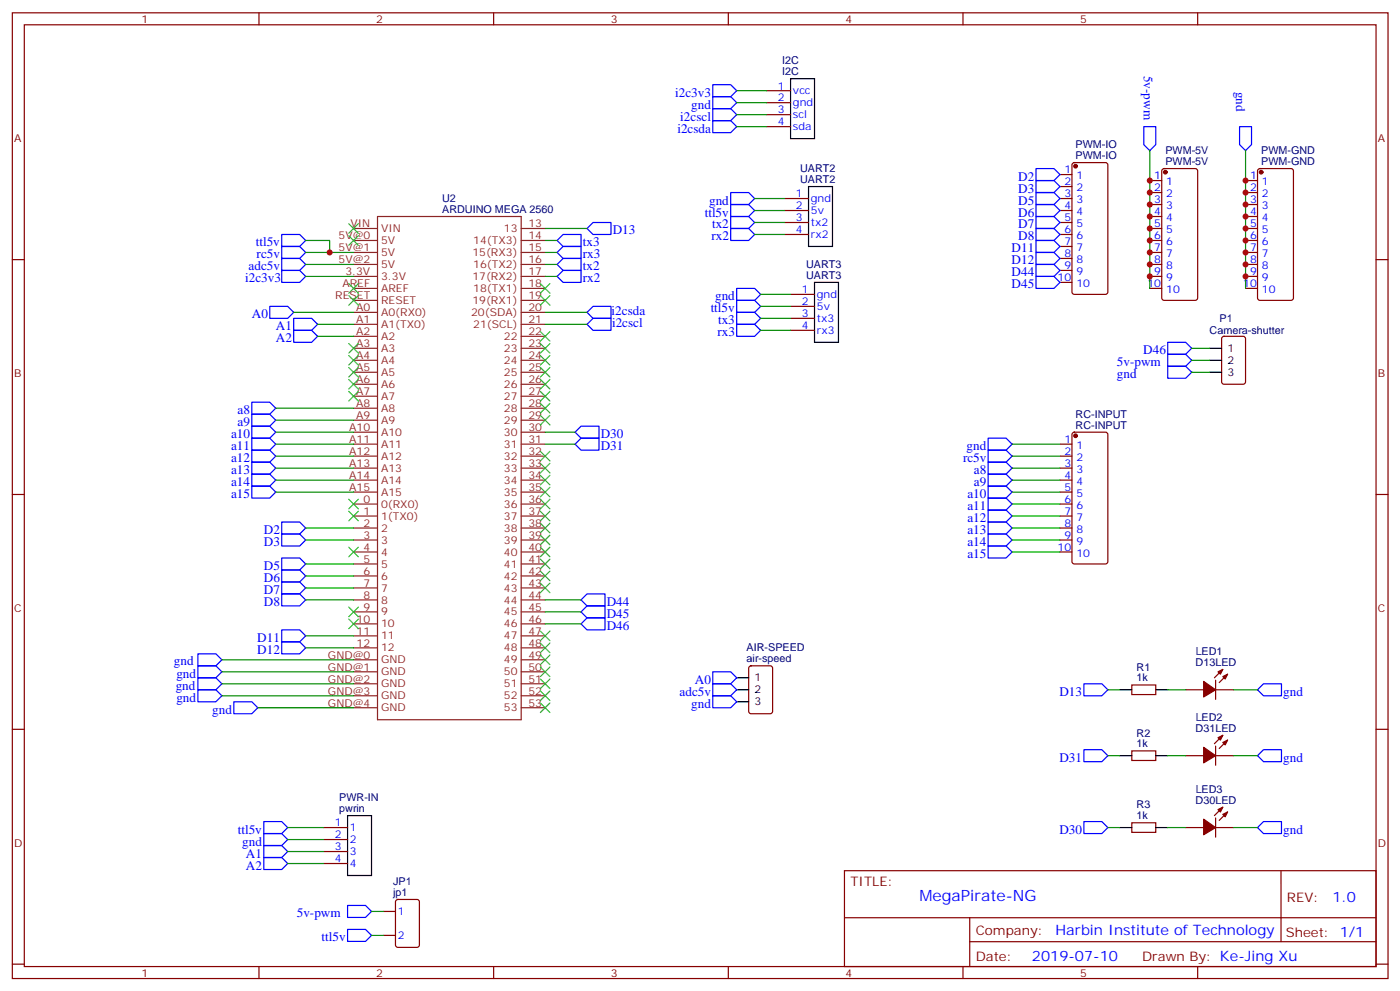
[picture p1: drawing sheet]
<svg xmlns="http://www.w3.org/2000/svg" width="413mm" height="292mm" viewBox="0 0 413 292" stroke-linecap="round" stroke-linejoin="round" font-family="sans-serif">
<g fill="none" stroke="#870000" stroke-width=".35">
<path d="M3.6 3.8h405.4v284.3h-405.4zM7.2 7.3h398.2v277.3h-398.2zM76.3 3.8v3.5M145.5 3.8v3.5M214.6 3.8v3.5M283.7 3.8v3.5M352.9 3.8v3.5M225.9 26.7h7M225.9 30.2h7M225.9 33.8h7M225.9 37.3h7M231.2 58.5h7"/>
<path d="M312.3 58.5h3.5M312.3 51.4h3.5M312.3 54.9h3.5M316.1 48.1l.4-.2h9.2l.7 .4v37.7l-.4 .6-9.5 .1-.6-.5-.1-37.6zM338.8 53.2h3.5M338.8 56.7h3.5M342.5 49.8l.5-.2h9.2l.6 .5 .1 37.6-.5 .7h-9.4l-.6-.4-.1-37.7zM367 53.2h3.5M367 56.7h3.5M370.8 49.8l.4-.2h9.2l.7 .5v37.6l-.5 .7h-9.4l-.6-.4-.1-37.7zM3.6 76.4h3.6M231.2 62h7"/>
<path d="M231.2 65.5h7M231.2 69h7M312.3 62h3.5M312.3 65.5h3.5M312.3 69h3.5M312.3 72.6h3.5M312.3 76.1h3.5M312.3 79.6h3.5M338.8 60.2h3.5M338.8 63.7h3.5M338.8 67.3h3.5M338.8 70.8h3.5"/>
<path d="M338.8 74.3h3.5M338.8 77.9h3.5M367 60.2h3.5M367 63.7h3.5M367 67.3h3.5M367 70.8h3.5M367 74.3h3.5M367 77.9h3.5M405.4 76.4h3.6M232.9 86.7h7.1M232.9 90.2h7.1M232.9 93.7h7.1"/>
<path d="M232.9 97.3h7.1M312.3 83.1h3.5M338.8 81.4h3.5M338.8 84.9h3.5M360.2 99.2l.4-.2h5.7l.6 .5 .1 12.9-.5 .7h-5.9l-.6-.4-.1-13zM367 81.4h3.5M367 84.9h3.5M312.3 130.8h3.5M312.3 134.3h3.5M312.3 137.8h3.5M316.1 127.5l.4-.3h9.2l.7 .5v37.6l-.4 .7-9.5 .1-.6-.5-.1-37.6zM3.6 145.6h3.6"/>
<path d="M312.3 141.4h3.5M312.3 144.9h3.5M312.3 148.4h3.5M312.3 151.9h3.5M312.3 155.5h3.5M312.3 159h3.5M405.4 145.6h3.6M312.3 162.5h3.5M220.8 196.2l.5-.2h5.6l.7 .5v12.9l-.4 .7h-5.9l-.7-.4v-13zM360.3 197.1l-2.5 2.5M361.7 198.5l-2.5 2.5M3.6 214.7h3.6"/>
<path d="M333.5 201.7h7v2.8h-7zM349.4 203.1h5.2M358.2 200.3v5.6M358.2 219.7v5.6M358.2 203.1h5.3M360.3 216.5l-2.5 2.5M361.7 217.9l-2.5 2.5M405.4 214.7h3.6M333.5 221.1h7v2.8h-7zM349.4 222.5h5.2M358.2 222.5h5.3M360.3 237.7l-2.5 2.4"/>
<path d="M361.7 239.1l-2.5 2.4M95.4 243.7h7M95.4 247.2h7M95.4 250.7h7M95.4 254.2h7M248.8 256.4h156.6v28.2h-156.6zM333.5 242.3h7v2.8h-7zM349.4 243.7h5.2M358.2 240.8v5.7M358.2 243.7h5.3M377.4 256.4v20.9M113 268.4h3.5"/>
<path d="M113 275.4h3.5M116.8 265l.4-.2h5.7l.6 .5 .1 12.9-.5 .7h-5.9l-.6-.4-.1-13zM248.8 270.2h156.5M285.7 277.3h119.6M285.7 270.2v14.1M3.6 283.9h3.6M76.3 284.6v3.5M145.5 284.6v3.5M214.6 284.6v3.5M283.7 284.6v3.5M352.9 284.6v3.5M405.4 283.9h3.6"/>
</g>
<g fill="none" stroke="#000" stroke-width=".35">
<path d="M232.9 23.2h7.1v17.6h-7.1zM238.2 54.9h7.1v17.7h-7.1zM240 83.1h7.1v17.7h-7.1zM356.4 109.6h3.5M356.4 102.6h3.5M356.4 106.1h3.5M217.1 199.6h3.5M217.1 203.1h3.5M217.1 206.6h3.5M330 203.1h3.5M340.5 203.1h3.6M330 222.5h3.5"/>
<path d="M340.5 222.5h3.6M102.4 240.1h7.1v17.7h-7.1zM330 243.7h3.5M340.5 243.7h3.6"/>
</g>
<g fill="none" stroke="#8c2424" stroke-width=".35">
<path d="M104.2 70.8h7M104.2 74.3h7M104.2 77.9h7M104.2 67.3h7M111.2 63.7h42.4v148.2h-42.4zM153.6 70.8h7M153.6 74.3h7M153.6 77.9h7M153.6 67.3h7M104.2 88.4h7M104.2 92h7M104.2 95.5h7"/>
<path d="M104.2 99h7M104.2 81.4h7M104.2 84.9h7M153.6 88.4h7M153.6 92h7M153.6 95.5h7M153.6 99h7M153.6 81.4h7M153.6 84.9h7M104.2 102.6h7M104.2 106.1h7M104.2 109.6h7"/>
<path d="M104.2 113.1h7M104.2 116.7h7M153.6 102.6h7M153.6 106.1h7M153.6 109.6h7M153.6 113.1h7M153.6 116.7h7M104.2 120.2h7M104.2 123.7h7M104.2 127.2h7M104.2 130.8h7M104.2 134.3h7"/>
<path d="M104.2 137.8h7M153.6 120.2h7M153.6 123.7h7M153.6 127.2h7M153.6 130.8h7M153.6 134.3h7M153.6 137.8h7M104.2 141.4h7M104.2 144.9h7M104.2 151.9h7M104.2 155.5h7M104.2 159h7"/>
<path d="M104.2 148.4h7M153.6 141.4h7M153.6 144.9h7M153.6 151.9h7M153.6 155.5h7M153.6 159h7M153.6 148.4h7M104.2 162.5h7M104.2 166.1h7M104.2 169.6h7M104.2 173.1h7M104.2 176.6h7"/>
<path d="M153.6 162.5h7M153.6 166.1h7M153.6 169.6h7M153.6 173.1h7M153.6 176.6h7M104.2 180.2h7M104.2 183.7h7M104.2 187.2h7M104.2 190.7h7M104.2 194.3h7M104.2 197.8h7M153.6 180.2h7"/>
<path d="M153.6 183.7h7M153.6 187.2h7M153.6 190.7h7M153.6 194.3h7M153.6 197.8h7M104.2 208.4h7M104.2 201.3h7M104.2 204.9h7M153.6 208.4h7M153.6 201.3h7M153.6 204.9h7"/>
</g>
<g fill="#870000" stroke="#870000" stroke-width=".35">
<path d="M360.3 199.2l1.4-.7-.7 1.4z"/>
<path d="M358.9 197.8l1.4-.7-.7 1.4z"/>
<path d="M354.6 200.6l3.6 2.5-3.6 2.1z"/>
<path d="M360.3 218.6l1.4-.7-.7 1.4z"/>
<path d="M358.9 217.2l1.4-.7-.7 1.4z"/>
<path d="M354.6 220l3.6 2.5-3.6 2.1z"/>
<path d="M360.3 239.8l1.4-.7-.7 1.4z"/>
<path d="M358.9 238.4l1.4-.7-.7 1.4z"/>
<path d="M354.6 241.2l3.6 2.5-3.6 2.1z"/>
<circle cx="316.9" cy="48.9" r=".53"/>
<circle cx="343.4" cy="50.7" r=".53"/>
<circle cx="371.6" cy="50.7" r=".53"/>
<circle cx="316.9" cy="128.3" r=".53"/>
</g>
<g fill="none" stroke="#00f" stroke-width=".35">
<path d="M210 35.5h5.3l1.8 1.8-1.8 1.8h-5.3zM210 32h5.3l1.8 1.8-1.8 1.7h-5.3zM210 28.5h5.3l1.8 1.7-1.8 1.8h-5.3zM210 24.9h5.3l1.8 1.8-1.8 1.8h-5.3zM337 37.3h3.5v5.3l-1.7 1.7-1.8-1.7zM365.2 37.3h3.6v5.3l-1.8 1.7-1.8-1.7zM215.3 56.7h5.3l1.8 1.8-1.8 1.7h-5.3zM305.3 49.6h5.3l1.7 1.8-1.7 1.8h-5.3zM305.3 53.2h5.3l1.7 1.7-1.7 1.8h-5.3zM305.3 56.7h5.3l1.7 1.8-1.7 1.7h-5.3zM83 79.6h5.3l1.8 1.8-1.8 1.7h-5.3zM83 69h5.3l1.8 1.8-1.8 1.8h-5.3z"/>
<path d="M83 72.6h5.3l1.8 1.7-1.8 1.8h-5.3zM83 76.1h5.3l1.8 1.8-1.8 1.7h-5.3zM165.9 76.1h5.3v3.5h-5.3l-1.8-1.7zM165.9 79.6h5.3v3.5h-5.3l-1.8-1.7zM165.9 72.6h5.3v3.5h-5.3l-1.8-1.8zM165.9 69h5.3v3.6h-5.3l-1.8-1.8zM174.7 65.5h5.3v3.5h-5.3l-1.7-1.7zM215.3 60.2h5.3l1.8 1.8-1.8 1.7h-5.3zM215.3 63.7h5.3l1.8 1.8-1.8 1.8h-5.3zM215.3 67.3h5.3l1.8 1.7-1.8 1.8h-5.3zM305.3 67.3h5.3l1.7 1.7-1.7 1.8h-5.3zM305.3 63.7h5.3l1.7 1.8-1.7 1.8h-5.3z"/>
<path d="M305.3 60.2h5.3l1.7 1.8-1.7 1.7h-5.3zM305.3 77.9h5.3l1.7 1.7-1.7 1.8h-5.3zM305.3 74.3h5.3l1.7 1.8-1.7 1.8h-5.3zM305.3 70.8h5.3l1.7 1.8-1.7 1.7h-5.3zM79.5 90.2h5.3l1.7 1.8-1.7 1.7h-5.3zM86.5 97.3h5.3l1.8 1.7-1.8 1.8h-5.3zM86.5 93.7h5.3l1.8 1.8-1.8 1.8h-5.3zM173 92l1.7-1.8h5.3v3.5h-5.3zM173 95.5l1.7-1.8h5.3v3.6h-5.3zM217.1 95.5h5.3l1.7 1.8-1.7 1.7h-5.3zM217.1 92h5.3l1.7 1.7-1.7 1.8h-5.3zM217.1 88.4h5.3l1.7 1.8-1.7 1.8h-5.3z"/>
<path d="M217.1 84.9h5.3l1.7 1.8-1.7 1.7h-5.3zM305.3 81.4h5.3l1.7 1.7-1.7 1.8h-5.3zM74.2 118.4h5.3l1.7 1.8-1.7 1.8h-5.3zM344.1 100.8h5.3l1.7 1.8-1.7 1.7h-5.3zM344.1 104.3h5.3l1.7 1.8-1.7 1.7h-5.3zM344.1 107.8h5.3l1.7 1.8-1.7 1.8h-5.3zM74.2 122h5.3l1.7 1.7-1.7 1.8h-5.3zM74.2 125.5h5.3l1.7 1.7-1.7 1.8h-5.3zM74.2 129h5.3l1.7 1.8-1.7 1.7h-5.3zM74.2 132.5h5.3l1.7 1.8-1.7 1.8h-5.3zM74.2 136.1h5.3l1.7 1.7-1.7 1.8h-5.3zM74.2 139.6h5.3l1.7 1.8-1.7 1.7h-5.3z"/>
<path d="M171.2 125.5h5.3v3.5h-5.3l-1.8-1.8zM171.2 129h5.3v3.5h-5.3l-1.8-1.7zM291.1 129h5.3l1.8 1.8-1.8 1.7h-5.3zM291.1 132.5h5.3l1.8 1.8-1.8 1.8h-5.3zM291.1 139.6h5.3l1.8 1.8-1.8 1.7h-5.3zM291.1 136.1h5.3l1.8 1.7-1.8 1.8h-5.3zM74.2 143.1h5.3l1.7 1.8-1.7 1.7h-5.3zM83 157.2h5.3l1.8 1.8-1.8 1.8h-5.3zM83 153.7h5.3l1.8 1.8-1.8 1.7h-5.3zM291.1 157.2h5.3l1.8 1.8-1.8 1.8h-5.3zM291.1 153.7h5.3l1.8 1.8-1.8 1.7h-5.3zM291.1 150.2h5.3l1.8 1.7-1.8 1.8h-5.3z"/>
<path d="M291.1 146.6h5.3l1.8 1.8-1.8 1.8h-5.3zM291.1 143.1h5.3l1.8 1.8-1.8 1.7h-5.3zM83 167.8h5.3l1.8 1.8-1.8 1.7h-5.3zM83 171.3h5.3l1.8 1.8-1.8 1.8h-5.3zM83 174.9h5.3l1.8 1.7-1.8 1.8h-5.3zM83 164.3h5.3l1.8 1.8-1.8 1.7h-5.3zM171.2 176.6l1.8-1.7h5.3v3.5h-5.3zM173 178.4h5.3v3.5h-5.3l-1.8-1.7zM291.1 160.8h5.3l1.8 1.7-1.8 1.8h-5.3zM58.3 192.5h5.3l1.8 1.8-1.8 1.7h-5.3zM58.3 196h5.3l1.8 1.8-1.8 1.8h-5.3zM58.3 199.6h5.3l1.8 1.7-1.8 1.8h-5.3z"/>
<path d="M83 185.5h5.3l1.8 1.7-1.8 1.8h-5.3zM83 189h5.3l1.8 1.7-1.8 1.8h-5.3zM173 181.9h5.3v3.6h-5.3l-1.8-1.8zM210 197.8h5.3l1.8 1.8-1.8 1.7h-5.3zM58.3 203.1h5.3l1.8 1.8-1.8 1.7h-5.3zM68.9 206.6h5.3l1.8 1.8-1.8 1.7h-5.3zM210 201.3h5.3l1.8 1.8-1.8 1.8h-5.3zM210 204.9h5.3l1.8 1.7-1.8 1.8h-5.3zM319.4 201.3h5.3l1.7 1.8-1.7 1.8h-5.3zM372.3 201.3h5.3v3.6h-5.3l-1.8-1.8zM319.4 220.7h5.3l1.7 1.8-1.7 1.8h-5.3zM372.3 220.7h5.3v3.6h-5.3l-1.8-1.8z"/>
<path d="M77.7 241.9h5.3l1.8 1.8-1.8 1.7h-5.3zM77.7 245.4h5.3l1.8 1.8-1.8 1.8h-5.3zM77.7 249h5.3l1.8 1.7-1.8 1.8h-5.3zM77.7 252.5h5.3l1.8 1.7-1.8 1.8h-5.3zM319.4 241.9h5.3l1.7 1.8-1.7 1.7h-5.3zM370.5 243.7l1.8-1.8h5.3v3.5h-5.3zM102.4 266.6h5.3l1.8 1.8-1.8 1.7h-5.3zM102.4 273.6h5.3l1.8 1.8-1.8 1.8h-5.3z"/>
</g>
<g fill="none" stroke="#008700" stroke-width=".35">
<path d="M217.1 26.7h8.8M217.1 30.2h8.8M217.1 33.8h8.8M217.1 37.3h8.8M222.4 58.5h8.8M338.8 44.3v40.6M367 44.3v40.6M90.1 70.8h7v3.5h7.1M90.1 77.9h14.1M90.1 74.3h7M160.6 77.9h3.5M160.6 74.3h3.5"/>
<path d="M160.6 70.8h3.5M160.6 67.3h12.4M222.4 69h8.8M222.4 65.5h8.8M222.4 62h8.8M86.5 92h17.7M90.1 81.4h14.1M93.6 95.5h10.6M93.6 99h10.6M160.6 81.4h3.5M160.6 92h12.4M160.6 95.5h12.4"/>
<path d="M224.1 86.7h8.8M224.1 93.7h8.8M224.1 97.3h8.8M224.1 90.2h8.8M351.1 109.6h5.3M351.1 106.1h5.3M351.1 102.6h5.3M81.2 130.8h23M81.2 127.2h23M81.2 137.8h23M81.2 134.3h23M81.2 123.7h23"/>
<path d="M81.2 120.2h23M160.6 130.8h8.8M160.6 127.2h8.8M298.2 130.8h14.1M298.2 137.8h14.1M298.2 134.3h14.1M81.2 144.9h23M81.2 141.4h23M90.1 155.5h14.1M90.1 159h14.1M298.2 155.5h14.1M298.2 159h14.1"/>
<path d="M298.2 144.9h14.1M298.2 141.4h14.1M298.2 148.4h14.1M298.2 151.9h14.1M90.1 166.1h14.1M90.1 176.6h14.1M90.1 173.1h14.1M90.1 169.6h14.1M160.6 176.6h10.6M298.2 162.5h14.1M65.4 194.3h38.8M65.4 197.8h38.8"/>
<path d="M90.1 190.7h14.1M90.1 187.2h14.1M160.6 180.2h10.6M160.6 183.7h10.6M65.4 201.3h38.8M65.4 204.9h38.8M76 208.4h28.2M326.4 203.1h3.6M344.1 203.1h5.3M363.5 203.1h7M326.4 222.5h3.6M344.1 222.5h5.3"/>
<path d="M363.5 222.5h7M84.8 243.7h10.6M84.8 254.2h10.6M84.8 250.7h10.6M84.8 247.2h10.6M326.4 243.7h3.6M344.1 243.7h5.3M363.5 243.7h7M109.5 268.4h3.5M109.5 275.4h3.5"/>
</g>
<g fill="#c00">
<circle cx="367" cy="53.2" r=".88"/>
<circle cx="367" cy="56.7" r=".88"/>
<circle cx="367" cy="60.2" r=".88"/>
<circle cx="367" cy="63.7" r=".88"/>
<circle cx="367" cy="67.3" r=".88"/>
<circle cx="367" cy="70.8" r=".88"/>
<circle cx="367" cy="74.3" r=".88"/>
<circle cx="367" cy="77.9" r=".88"/>
<circle cx="367" cy="81.4" r=".88"/>
<circle cx="338.8" cy="53.2" r=".88"/>
<circle cx="338.8" cy="56.7" r=".88"/>
<circle cx="338.8" cy="60.2" r=".88"/>
<circle cx="338.8" cy="63.7" r=".88"/>
<circle cx="338.8" cy="67.3" r=".88"/>
<circle cx="338.8" cy="70.8" r=".88"/>
<circle cx="338.8" cy="74.3" r=".88"/>
<circle cx="338.8" cy="77.9" r=".88"/>
<circle cx="338.8" cy="81.4" r=".88"/>
<circle cx="97.1" cy="74.3" r=".88"/>
</g>
<g fill="none" stroke="#3c3" stroke-width=".35">
<path d="M102.8 65.9l2.8 2.8M102.8 69.4l2.8 2.8M105.6 65.9l-2.8 2.8M105.6 69.4l-2.8 2.8M102.8 83.5l2.8 2.8M102.8 87l2.8 2.9M105.6 83.5l-2.8 2.8M105.6 87l-2.8 2.9M159.2 83.5l2.8 2.8M159.2 87l2.8 2.9M159.2 97.6l2.8 2.8M162 83.5l-2.8 2.8"/>
<path d="M162 87l-2.8 2.9M162 97.6l-2.8 2.8M102.8 101.1l2.8 2.9M102.8 104.7l2.8 2.8M102.8 108.2l2.8 2.8M102.8 111.7l2.8 2.8M102.8 115.3l2.8 2.8M105.6 101.1l-2.8 2.9M105.6 104.7l-2.8 2.8M105.6 108.2l-2.8 2.8M105.6 111.7l-2.8 2.8M105.6 115.3l-2.8 2.8"/>
<path d="M159.2 101.1l2.8 2.9M159.2 104.7l2.8 2.8M159.2 108.2l2.8 2.8M159.2 111.7l2.8 2.8M159.2 115.3l2.8 2.8M159.2 118.8l2.8 2.8M162 101.1l-2.8 2.9M162 104.7l-2.8 2.8M162 108.2l-2.8 2.8M162 111.7l-2.8 2.8M162 115.3l-2.8 2.8M162 118.8l-2.8 2.8"/>
<path d="M159.2 122.3l2.8 2.8M159.2 132.9l2.8 2.8M159.2 136.4l2.8 2.8M159.2 139.9l2.8 2.9M162 122.3l-2.8 2.8M162 132.9l-2.8 2.8M162 136.4l-2.8 2.8M162 139.9l-2.8 2.9M102.8 147l2.8 2.8M102.8 150.5l2.8 2.9M105.6 147l-2.8 2.8M105.6 150.5l-2.8 2.9"/>
<path d="M159.2 143.5l2.8 2.8M159.2 147l2.8 2.8M159.2 150.5l2.8 2.9M159.2 154.1l2.8 2.8M159.2 157.6l2.8 2.8M162 143.5l-2.8 2.8M162 147l-2.8 2.8M162 150.5l-2.8 2.9M162 154.1l-2.8 2.8M162 157.6l-2.8 2.8M102.8 161.1l2.8 2.8M102.8 178.8l2.8 2.8"/>
<path d="M105.6 161.1l-2.8 2.8M105.6 178.8l-2.8 2.8M159.2 161.1l2.8 2.8M159.2 164.6l2.8 2.9M159.2 168.2l2.8 2.8M159.2 171.7l2.8 2.8M162 161.1l-2.8 2.8M162 164.6l-2.8 2.9M162 168.2l-2.8 2.8M162 171.7l-2.8 2.8M102.8 182.3l2.8 2.8M105.6 182.3l-2.8 2.8"/>
<path d="M159.2 185.8l2.8 2.8M159.2 189.3l2.8 2.9M159.2 192.9l2.8 2.8M159.2 196.4l2.8 2.8M159.2 199.9l2.8 2.8M162 185.8l-2.8 2.8M162 189.3l-2.8 2.9M162 192.9l-2.8 2.8M162 196.4l-2.8 2.8M162 199.9l-2.8 2.8M159.2 203.4l2.8 2.9M159.2 207l2.8 2.8"/>
<path d="M162 203.4l-2.8 2.9M162 207l-2.8 2.8"/>
</g>
<text font-size="4.6" fill="#00f" x="270.9" y="265.4">MegaPirate-NG</text>
<g font-size="4.2" fill="#00f">
<text x="392.6" y="265.6">1.0</text>
<text x="311" y="275.2">Harbin Institute of Technology</text>
<text x="304.1" y="283">2019-07-10</text>
</g>
<g font-size="3.9" fill="#00f">
<text x="337" y="22.3" transform="rotate(90 337 22.3)">5v-pwm</text>
<text x="198.9" y="28.5">i2c3v3</text>
<text x="364.2" y="27" transform="rotate(90 364.2 27)">gnd</text>
<text x="200.4" y="35.5">i2cscl</text>
<text x="203.7" y="32">gnd</text>
<text x="199.6" y="39.1">i2csda</text>
<text x="300" y="53.2">D2</text>
<text x="300" y="56.7">D3</text>
<text x="207.6" y="63.7">ttl5v</text>
<text x="209" y="60.2">gnd</text>
<text x="300" y="60.2">D5</text>
<text x="300" y="63.7">D6</text>
<text x="180.6" y="69">D13</text>
<text x="209.6" y="70.8">rx2</text>
<text x="209.8" y="67.3">tx2</text>
<text x="300" y="70.8">D8</text>
<text x="300" y="67.3">D7</text>
<text x="75.3" y="72.6">ttl5v</text>
<text x="75.6" y="76.1">rc5v</text>
<text x="171.7" y="76.1">rx3</text>
<text x="171.7" y="72.6">tx3</text>
<text x="298.1" y="77.9">D12</text>
<text x="298.1" y="74.3">D11</text>
<text x="72.2" y="83.1">i2c3v3</text>
<text x="73.2" y="79.6">adc5v</text>
<text x="171.7" y="79.6">tx2</text>
<text x="171.7" y="83.1">rx2</text>
<text x="298.1" y="81.4">D44</text>
<text x="210.7" y="88.4">gnd</text>
<text x="298.1" y="84.9">D45</text>
<text x="74.2" y="93.7">A0</text>
<text x="180.2" y="92.7">i2csda</text>
<text x="209.4" y="92">ttl5v</text>
<text x="211.6" y="95.5">tx3</text>
<text x="81.3" y="100.8">A2</text>
<text x="81.3" y="97.3">A1</text>
<text x="180.3" y="96.3">i2cscl</text>
<text x="211.4" y="99">rx3</text>
<text x="329.1" y="107.8">5v-pwm</text>
<text x="336.9" y="104.3">D46</text>
<text x="329.1" y="111.4">gnd</text>
<text x="70" y="122">a8</text>
<text x="70" y="125.5">a9</text>
<text x="68.1" y="129">a10</text>
<text x="177" y="129">D30</text>
<text x="68.1" y="132.5">a11</text>
<text x="68.1" y="136.1">a12</text>
<text x="177" y="132.5">D31</text>
<text x="283.7" y="136.1">rc5v</text>
<text x="284.8" y="132.5">gnd</text>
<text x="68.1" y="139.6">a13</text>
<text x="68.1" y="143.1">a14</text>
<text x="287" y="143.1">a9</text>
<text x="287" y="139.6">a8</text>
<text x="68.1" y="146.6">a15</text>
<text x="285" y="146.6">a10</text>
<text x="285" y="153.7">a12</text>
<text x="285" y="150.2">a11</text>
<text x="77.7" y="160.8">D3</text>
<text x="77.7" y="157.2">D2</text>
<text x="285" y="160.8">a14</text>
<text x="285" y="157.2">a13</text>
<text x="77.7" y="167.8">D5</text>
<text x="285" y="164.3">a15</text>
<text x="77.7" y="171.3">D6</text>
<text x="77.7" y="174.9">D7</text>
<text x="77.7" y="178.4">D8</text>
<text x="178.8" y="178.4">D44</text>
<text x="178.8" y="181.9">D45</text>
<text x="178.8" y="185.5">D46</text>
<text x="75.8" y="189">D11</text>
<text x="51.3" y="195.9">gnd</text>
<text x="75.8" y="192.5">D12</text>
<text x="51.8" y="203.3">gnd</text>
<text x="52" y="199.6">gnd</text>
<text x="204.7" y="201.3">A0</text>
<text x="52" y="206.6">gnd</text>
<text x="200.2" y="204.9">adc5v</text>
<text x="203.7" y="208.4">gnd</text>
<text x="312.2" y="204.9">D13</text>
<text x="378.1" y="204.9">gnd</text>
<text x="62.5" y="210.1">gnd</text>
<text x="312.2" y="224.3">D31</text>
<text x="378.1" y="224.3">gnd</text>
<text x="70" y="245.4">ttl5v</text>
<text x="312.2" y="245.4">D30</text>
<text x="378.1" y="245.4">gnd</text>
<text x="71.4" y="249">gnd</text>
<text x="72.5" y="252.5">A1</text>
<text x="72.5" y="256">A2</text>
<text x="87.5" y="270.1">5v-pwm</text>
<text x="94.7" y="277.2">ttl5v</text>
</g>
<g font-size="3.9" fill="#800">
<text x="250.6" y="260.9">TITLE:</text>
<text x="379.2" y="265.6">REV:</text>
<text x="287.5" y="275.1">Company:</text>
<text x="378.9" y="275.8">Sheet: 1/1</text>
<text x="287.5" y="282.8">Date:</text>
<text x="336.5" y="282.9">Drawn By: Ke-Jing Xu</text>
</g>
<g font-size="3.2" fill="#800">
<text x="41.7" y="6.8">1</text>
<text x="110.9" y="6.8">2</text>
<text x="180" y="6.8">3</text>
<text x="249.2" y="6.8">4</text>
<text x="318.3" y="6.8">5</text>
<text x="4.2" y="41.9">A</text>
<text x="406" y="41.9">A</text>
<text x="4.2" y="111">B</text>
<text x="406" y="111">B</text>
<text x="4.2" y="180.2">C</text>
<text x="406" y="180.2">C</text>
<text x="4.2" y="249.3">D</text>
<text x="406" y="249.3">D</text>
<text x="41.7" y="287.6">1</text>
<text x="110.9" y="287.6">2</text>
<text x="180" y="287.6">3</text>
<text x="249.2" y="287.6">4</text>
<text x="318.3" y="287.6">5</text>
</g>
<g font-size="3.2" fill="#000080">
<text x="230.5" y="22.1">I2C</text>
<text x="230.5" y="18.9">I2C</text>
<text x="316.9" y="46.8">PWM-IO</text>
<text x="316.9" y="43.6">PWM-IO</text>
<text x="343.4" y="45.4">PWM-5V</text>
<text x="371.6" y="45.4">PWM-GND</text>
<text x="235.8" y="53.9">UART2</text>
<text x="235.8" y="50.7">UART2</text>
<text x="343.4" y="48.6">PWM-5V</text>
<text x="371.6" y="48.6">PWM-GND</text>
<text x="130.3" y="59.5">U2</text>
<text x="130.3" y="62.7">ARDUINO MEGA 2560</text>
<text x="237.5" y="82.1">UART3</text>
<text x="237.5" y="78.9">UART3</text>
<text x="359.3" y="94.8">P1</text>
<text x="356.4" y="98.3">Camera-shutter</text>
<text x="316.9" y="123">RC-INPUT</text>
<text x="316.9" y="126.2">RC-INPUT</text>
<text x="220" y="191.8">AIR-SPEED</text>
<text x="220" y="195">air-speed</text>
<text x="334.9" y="197.4">R1</text>
<text x="352.3" y="196">D13LED</text>
<text x="352.3" y="192.8">LED1</text>
<text x="334.9" y="200.6">1k</text>
<text x="352.3" y="215.4">D31LED</text>
<text x="352.3" y="212.2">LED2</text>
<text x="334.9" y="220">1k</text>
<text x="334.9" y="216.9">R2</text>
<text x="352.3" y="233.4">LED3</text>
<text x="100" y="239.1">pwrin</text>
<text x="100" y="235.9">PWR-IN</text>
<text x="334.9" y="238">R3</text>
<text x="352.3" y="236.6">D30LED</text>
<text x="334.9" y="241.2">1k</text>
<text x="115.8" y="263.8">jp1</text>
<text x="115.8" y="260.7">JP1</text>
</g>
<g font-size="3.2" fill="#00f">
<text x="229.2" y="26.4">1</text>
<text x="229.2" y="29.9">2</text>
<text x="233.6" y="27.8">vcc</text>
<text x="229.2" y="33.4">3</text>
<text x="233.6" y="31.3">gnd</text>
<text x="233.6" y="34.8">scl</text>
<text x="229.2" y="36.9">4</text>
<text x="233.6" y="38.3">sda</text>
<text x="313.6" y="51">1</text>
<text x="317.1" y="52.8">1</text>
<text x="340.1" y="52.8">1</text>
<text x="368.3" y="52.8">1</text>
<text x="234.4" y="58.1">1</text>
<text x="238.9" y="59.5">gnd</text>
<text x="313.6" y="54.6">2</text>
<text x="313.6" y="58.1">3</text>
<text x="317.1" y="56.3">2</text>
<text x="317.1" y="59.9">3</text>
<text x="340.1" y="56.3">2</text>
<text x="340.1" y="59.9">3</text>
<text x="343.6" y="54.6">1</text>
<text x="343.6" y="58.1">2</text>
<text x="368.3" y="56.3">2</text>
<text x="368.3" y="59.9">3</text>
<text x="371.8" y="54.6">1</text>
<text x="371.8" y="58.1">2</text>
<text x="234.4" y="61.6">2</text>
<text x="234.4" y="65.2">3</text>
<text x="238.9" y="63">5v</text>
<text x="313.6" y="61.6">4</text>
<text x="313.6" y="65.2">5</text>
<text x="317.1" y="63.4">4</text>
<text x="340.1" y="63.4">4</text>
<text x="343.6" y="61.6">3</text>
<text x="343.6" y="65.2">4</text>
<text x="368.3" y="63.4">4</text>
<text x="371.8" y="61.6">3</text>
<text x="371.8" y="65.2">4</text>
<text x="234.4" y="68.7">4</text>
<text x="238.9" y="66.6">tx2</text>
<text x="238.9" y="70.1">rx2</text>
<text x="313.6" y="68.7">6</text>
<text x="317.1" y="66.9">5</text>
<text x="317.1" y="70.4">6</text>
<text x="340.1" y="66.9">5</text>
<text x="340.1" y="70.4">6</text>
<text x="343.6" y="68.7">5</text>
<text x="368.3" y="66.9">5</text>
<text x="368.3" y="70.4">6</text>
<text x="371.8" y="68.7">5</text>
<text x="313.6" y="72.2">7</text>
<text x="313.6" y="75.7">8</text>
<text x="317.1" y="74">7</text>
<text x="317.1" y="77.5">8</text>
<text x="340.1" y="74">7</text>
<text x="340.1" y="77.5">8</text>
<text x="343.6" y="72.2">6</text>
<text x="343.6" y="75.7">7</text>
<text x="368.3" y="74">7</text>
<text x="368.3" y="77.5">8</text>
<text x="371.8" y="72.2">6</text>
<text x="371.8" y="75.7">7</text>
<text x="311.6" y="82.8">10</text>
<text x="313.6" y="79.3">9</text>
<text x="317.1" y="81">9</text>
<text x="340.1" y="81">9</text>
<text x="343.6" y="79.3">8</text>
<text x="343.6" y="82.8">9</text>
<text x="368.3" y="81">9</text>
<text x="371.8" y="79.3">8</text>
<text x="371.8" y="82.8">9</text>
<text x="236.2" y="86.3">1</text>
<text x="236.2" y="89.9">2</text>
<text x="240.7" y="87.7">gnd</text>
<text x="317.1" y="84.6">10</text>
<text x="338.1" y="84.6">10</text>
<text x="343.6" y="86.3">10</text>
<text x="366.3" y="84.6">10</text>
<text x="371.8" y="86.3">10</text>
<text x="236.2" y="93.4">3</text>
<text x="240.7" y="91.3">5v</text>
<text x="240.7" y="94.8">tx3</text>
<text x="236.2" y="96.9">4</text>
<text x="240.7" y="98.3">rx3</text>
<text x="313.6" y="130.4">1</text>
<text x="313.6" y="133.9">2</text>
<text x="313.6" y="137.5">3</text>
<text x="317.1" y="132.2">1</text>
<text x="317.1" y="135.7">2</text>
<text x="313.6" y="141">4</text>
<text x="317.1" y="139.2">3</text>
<text x="317.1" y="142.8">4</text>
<text x="313.6" y="144.5">5</text>
<text x="313.6" y="148.1">6</text>
<text x="317.1" y="146.3">5</text>
<text x="317.1" y="149.8">6</text>
<text x="313.6" y="151.6">7</text>
<text x="313.6" y="155.1">8</text>
<text x="317.1" y="153.4">7</text>
<text x="313.6" y="158.6">9</text>
<text x="317.1" y="156.9">8</text>
<text x="317.1" y="160.4">9</text>
<text x="311.6" y="162.2">10</text>
<text x="317.1" y="163.9">10</text>
<text x="98.6" y="243.3">1</text>
<text x="103.1" y="244.7">1</text>
<text x="98.6" y="246.8">2</text>
<text x="98.6" y="250.4">3</text>
<text x="103.1" y="248.2">2</text>
<text x="103.1" y="251.8">3</text>
<text x="98.6" y="253.9">4</text>
<text x="103.1" y="255.3">4</text>
<text x="117.2" y="269.4">1</text>
<text x="117.2" y="276.5">2</text>
</g>
<g font-size="3.2" fill="#8d2323">
<text x="99.7" y="70.4">5V@0</text>
<text x="103.2" y="66.9">VIN</text>
<text x="112.3" y="71.9">5V</text>
<text x="112.3" y="68.3">VIN</text>
<text x="139.4" y="71.9">14(TX3)</text>
<text x="148.5" y="68.3">13</text>
<text x="155.7" y="66.9">13</text>
<text x="155.7" y="70.4">14</text>
<text x="99.7" y="74">5V@1</text>
<text x="99.7" y="77.5">5V@2</text>
<text x="112.3" y="75.4">5V</text>
<text x="139.2" y="75.4">15(RX3)</text>
<text x="155.7" y="77.5">16</text>
<text x="155.7" y="74">15</text>
<text x="101.8" y="81">3.3V</text>
<text x="112.3" y="78.9">5V</text>
<text x="112.3" y="82.4">3.3V</text>
<text x="139.2" y="82.4">17(RX2)</text>
<text x="139.4" y="78.9">16(TX2)</text>
<text x="155.7" y="81">17</text>
<text x="98.8" y="88.1">RESET</text>
<text x="100.9" y="84.6">AREF</text>
<text x="112.3" y="89.5">RESET</text>
<text x="112.3" y="86">AREF</text>
<text x="139.2" y="89.5">19(RX1)</text>
<text x="139.4" y="86">18(TX1)</text>
<text x="155.7" y="84.6">18</text>
<text x="155.7" y="88.1">19</text>
<text x="104.9" y="91.6">A0</text>
<text x="104.9" y="95.1">A1</text>
<text x="112.3" y="93">A0(RX0)</text>
<text x="138.8" y="93">20(SDA)</text>
<text x="155.7" y="95.1">21</text>
<text x="155.7" y="91.6">20</text>
<text x="104.9" y="98.7">A2</text>
<text x="112.3" y="96.6">A1(TX0)</text>
<text x="112.3" y="100.1">A2</text>
<text x="139.4" y="96.6">21(SCL)</text>
<text x="148.5" y="100.1">22</text>
<text x="155.7" y="98.7">22</text>
<text x="104.9" y="102.2">A3</text>
<text x="104.9" y="105.7">A4</text>
<text x="112.3" y="103.6">A3</text>
<text x="112.3" y="107.1">A4</text>
<text x="148.5" y="103.6">23</text>
<text x="148.5" y="107.1">24</text>
<text x="155.7" y="102.2">23</text>
<text x="155.7" y="105.7">24</text>
<text x="104.9" y="109.3">A5</text>
<text x="104.9" y="112.8">A6</text>
<text x="112.3" y="110.7">A5</text>
<text x="148.5" y="110.7">25</text>
<text x="155.7" y="109.3">25</text>
<text x="155.7" y="112.8">26</text>
<text x="104.9" y="116.3">A7</text>
<text x="104.9" y="119.8">A8</text>
<text x="112.3" y="114.2">A6</text>
<text x="112.3" y="117.7">A7</text>
<text x="148.5" y="114.2">26</text>
<text x="148.5" y="117.7">27</text>
<text x="155.7" y="116.3">27</text>
<text x="155.7" y="119.8">28</text>
<text x="104.9" y="123.4">A9</text>
<text x="112.3" y="121.2">A8</text>
<text x="112.3" y="124.8">A9</text>
<text x="148.5" y="121.2">28</text>
<text x="148.5" y="124.8">29</text>
<text x="155.7" y="123.4">29</text>
<text x="102.9" y="126.9">A10</text>
<text x="102.9" y="130.4">A11</text>
<text x="112.3" y="128.3">A10</text>
<text x="112.3" y="131.8">A11</text>
<text x="148.5" y="128.3">30</text>
<text x="148.5" y="131.8">31</text>
<text x="155.7" y="126.9">30</text>
<text x="155.7" y="130.4">31</text>
<text x="102.9" y="133.9">A12</text>
<text x="102.9" y="137.5">A13</text>
<text x="112.3" y="135.4">A12</text>
<text x="148.5" y="135.4">32</text>
<text x="155.7" y="133.9">32</text>
<text x="155.7" y="137.5">33</text>
<text x="102.9" y="141">A14</text>
<text x="112.3" y="138.9">A13</text>
<text x="112.3" y="142.4">A14</text>
<text x="148.5" y="138.9">33</text>
<text x="148.5" y="142.4">34</text>
<text x="155.7" y="141">34</text>
<text x="102.9" y="144.5">A15</text>
<text x="107.1" y="148.1">0</text>
<text x="112.3" y="145.9">A15</text>
<text x="112.3" y="149.5">0(RX0)</text>
<text x="148.5" y="145.9">35</text>
<text x="148.5" y="149.5">36</text>
<text x="155.7" y="144.5">35</text>
<text x="155.7" y="148.1">36</text>
<text x="107.1" y="151.6">1</text>
<text x="107.1" y="155.1">2</text>
<text x="112.3" y="153">1(TX0)</text>
<text x="148.5" y="153">37</text>
<text x="155.7" y="151.6">37</text>
<text x="155.7" y="155.1">38</text>
<text x="107.1" y="158.6">3</text>
<text x="112.3" y="156.5">2</text>
<text x="112.3" y="160.1">3</text>
<text x="148.5" y="156.5">38</text>
<text x="148.5" y="160.1">39</text>
<text x="155.7" y="158.6">39</text>
<text x="107.1" y="162.2">4</text>
<text x="107.1" y="165.7">5</text>
<text x="112.3" y="163.6">4</text>
<text x="112.3" y="167.1">5</text>
<text x="148.5" y="163.6">40</text>
<text x="148.5" y="167.1">41</text>
<text x="155.7" y="162.2">40</text>
<text x="155.7" y="165.7">41</text>
<text x="107.1" y="169.2">6</text>
<text x="107.1" y="172.8">7</text>
<text x="112.3" y="170.6">6</text>
<text x="148.5" y="170.6">42</text>
<text x="155.7" y="169.2">42</text>
<text x="155.7" y="172.8">43</text>
<text x="107.1" y="176.3">8</text>
<text x="107.1" y="179.8">9</text>
<text x="112.3" y="174.2">7</text>
<text x="112.3" y="177.7">8</text>
<text x="148.5" y="174.2">43</text>
<text x="148.5" y="177.7">44</text>
<text x="155.7" y="176.3">44</text>
<text x="155.7" y="179.8">45</text>
<text x="105.1" y="183.3">10</text>
<text x="112.3" y="181.2">9</text>
<text x="112.3" y="184.7">10</text>
<text x="148.5" y="181.2">45</text>
<text x="148.5" y="184.7">46</text>
<text x="155.7" y="183.3">46</text>
<text x="105.1" y="186.9">11</text>
<text x="105.1" y="190.4">12</text>
<text x="112.3" y="188.3">11</text>
<text x="112.3" y="191.8">12</text>
<text x="148.5" y="188.3">47</text>
<text x="148.5" y="191.8">48</text>
<text x="155.7" y="186.9">47</text>
<text x="155.7" y="190.4">48</text>
<text x="96.6" y="193.9">GND@0</text>
<text x="96.6" y="197.4">GND@1</text>
<text x="112.3" y="195.3">GND</text>
<text x="148.5" y="195.3">49</text>
<text x="155.7" y="197.4">50</text>
<text x="155.7" y="193.9">49</text>
<text x="96.6" y="201">GND@2</text>
<text x="112.3" y="198.9">GND</text>
<text x="112.3" y="202.4">GND</text>
<text x="148.5" y="202.4">51</text>
<text x="148.5" y="198.9">50</text>
<text x="155.7" y="201">51</text>
<text x="96.6" y="208">GND@4</text>
<text x="96.6" y="204.5">GND@3</text>
<text x="112.3" y="209.4">GND</text>
<text x="112.3" y="205.9">GND</text>
<text x="148.5" y="209.4">53</text>
<text x="148.5" y="205.9">52</text>
<text x="155.7" y="208">53</text>
<text x="155.7" y="204.5">52</text>
</g>
<g font-size="3.2">
<text x="361.7" y="103.6">1</text>
<text x="361.7" y="107.1">2</text>
<text x="361.7" y="110.7">3</text>
<text x="222.4" y="200.6">1</text>
<text x="222.4" y="207.7">3</text>
<text x="222.4" y="204.2">2</text>
</g>
</svg>
